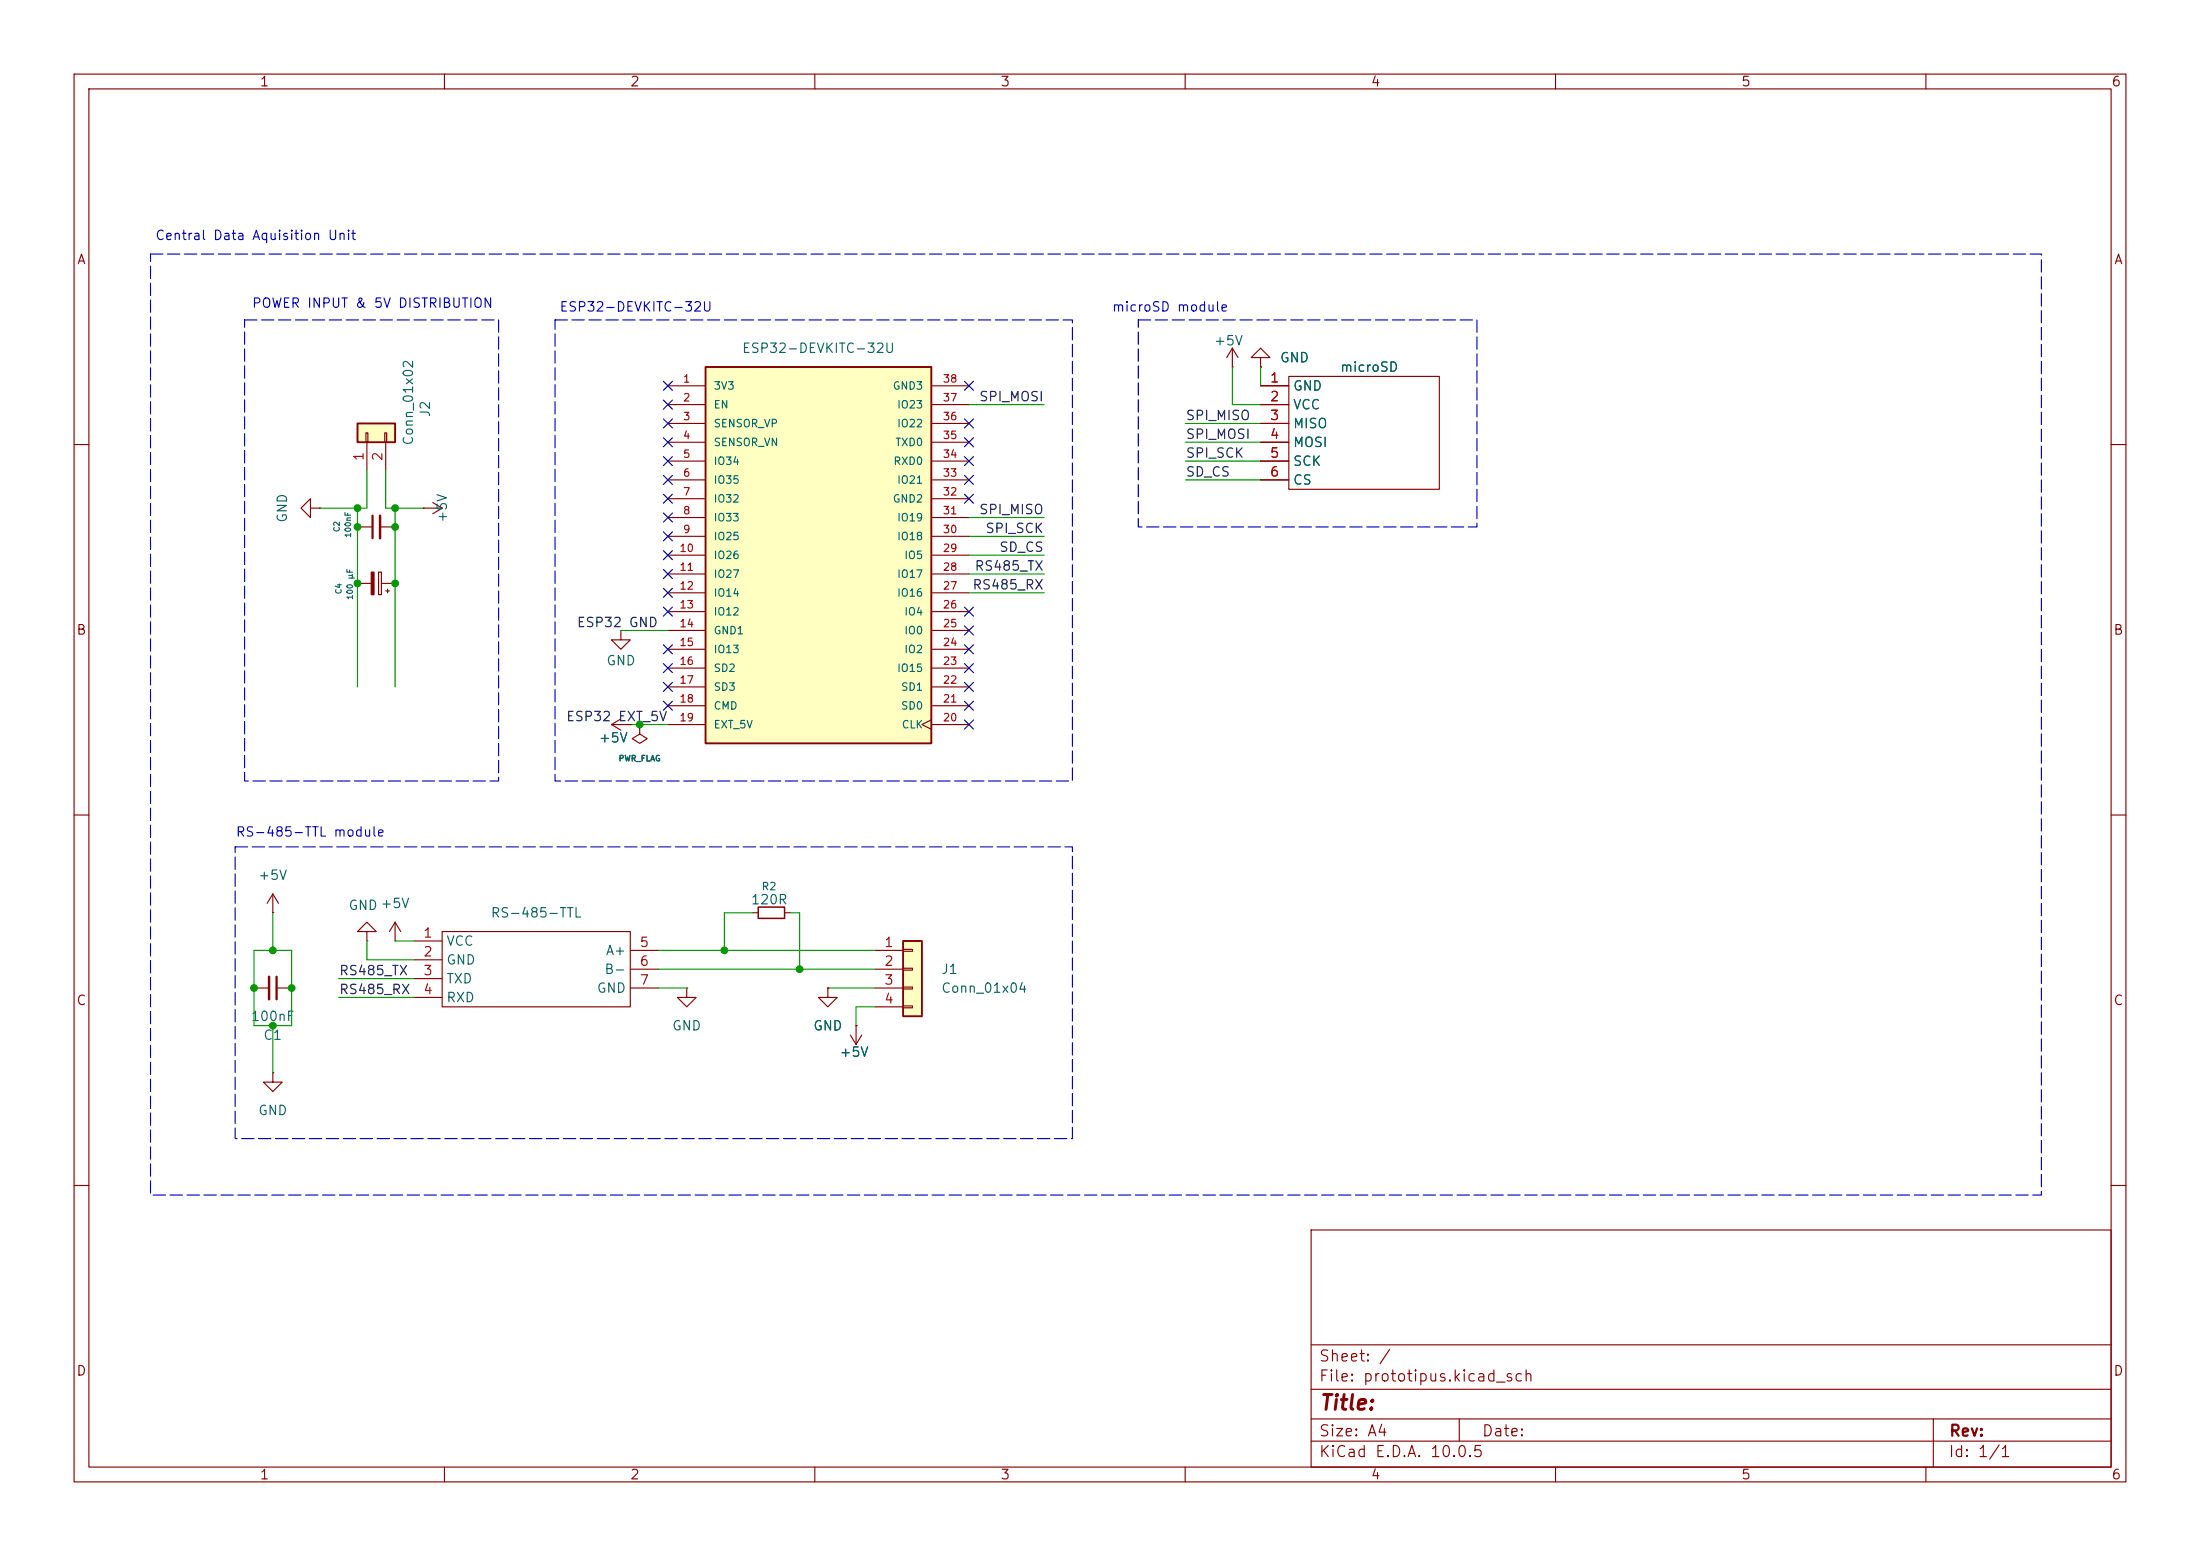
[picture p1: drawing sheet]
<svg xmlns="http://www.w3.org/2000/svg" width="297mm" height="210mm" viewBox="0 0 297 210" stroke-linecap="round" stroke-linejoin="round" font-family="sans-serif">
<g fill="none" stroke="#840000" stroke-width=".15">
<path d="M10 10h277v190h-277zM12 12h273v186h-273zM60 10v2M110 10v2M160 10v2M210 10v2M260 10v2M166.4 49.5h.1M166.4 47l-.8 1.3M166.4 47l.7 1.3M166.4 47v2.5M170.2 48.3h1.2l-1.2-1.3-1.3 1.3h1.3v1.2"/>
<path d="M170.2 49.5h.1M170.2 52.1h3.8M170.2 54.6h3.8M170.2 57.2h3.8M170.2 59.7h3.8M174 50.8h20.3v15.2h-20.3zM10 60h2M170.2 62.2h3.8M170.2 64.8h3.8M285 60h2M82.5 97.8l1.3 .8M82.5 97.8h2.6"/>
<path d="M83.8 97l-1.3 .8M85.1 97.8h.1M10 110h2M285 110h2M49.5 125.7h1.3l-1.3-1.2-1.2 1.2h1.2v1.3M49.5 127h.1M92.7 133.4v1.2h1.3l-1.3 1.3-1.3-1.3h1.3M92.7 133.4h.1M10 160h2M177 166h108v32h-108zM285 160h2M60 198v2"/>
<path d="M110 198v2M160 198v2M177 194.5h108M177 191.5h108M177 187.5h108M177 181.5h108M197 191.5v3M210 198v2M260 198v2M261 191.5v6.5"/>
</g>
<path d="M48.3 57.2h5v2.5h-5z" fill="#ffffc2"/>
<path d="M48.3 57.2h5v2.5h-5z" fill="none" stroke="#840000" stroke-width=".25"/>
<g fill="none" stroke="#840000" stroke-width=".15">
<path d="M49.4 58.4h.3v1.3h-.3zM49.5 59.7v3.8M51.9 58.4h.3v1.3h-.3zM52.1 59.7v3.8M34.3 133.4h2M37.3 133.4h2.1M53.3 127h.1M53.3 124.5l-.7 1.2M53.3 124.5l.8 1.2M53.3 124.5v2.5M111.8 133.4v1.2h1.2l-1.2 1.3-1.3-1.3h1.3M111.8 133.4h.1"/>
<path d="M36.8 144.8v1.3h1.3l-1.3 1.2-1.2-1.2h1.2M36.8 144.8h.1"/>
</g>
<path d="M37.3 131.8v3.1" fill="none" stroke="#840000" stroke-width=".3"/>
<path d="M36.3 131.8v3.1" fill="none" stroke="#840000" stroke-width=".33"/>
<path d="M95.2 49.5h30.5v50.8h-30.5z" fill="#ffffc2"/>
<path d="M95.2 49.5h30.5v50.8h-30.5z" fill="none" stroke="#840000" stroke-width=".25"/>
<g fill="none" stroke="#840000" stroke-width=".15">
<path d="M90.2 52.1h5M90.2 54.6h5M90.2 57.2h5M90.2 59.7h5M125.7 52.1h5.1M125.7 54.6h5.1M125.7 57.2h5.1M125.7 59.7h5.1M57.1 68.6h.1M57.1 68.6h2.6M58.4 67.8l1.3 .8M59.7 68.6l-1.3 .7"/>
<path d="M90.2 62.2h5M90.2 64.8h5M90.2 67.3h5M90.2 69.9h5M90.2 72.4h5M90.2 74.9h5M90.2 77.5h5M125.7 62.2h5.1M125.7 64.8h5.1M125.7 67.3h5.1M125.7 69.9h5.1M125.7 72.4h5.1"/>
<path d="M125.7 74.9h5.1M125.7 77.5h5.1M90.2 80h5M90.2 82.6h5M90.2 85.1h5M90.2 87.6h5M90.2 90.2h5M90.2 92.7h5M90.2 95.3h5M90.2 97.8h5M125.7 97.2l-1.2 .6 1.2 .6M125.7 80h5.1"/>
<path d="M125.7 82.6h5.1M125.7 85.1h5.1M125.7 87.6h5.1M125.7 90.2h5.1M125.7 92.7h5.1M125.7 95.3h5.1M125.7 97.8h5.1M114.8 139.7l.8 1.3M115.6 138.4h.1M115.6 138.4v2.6M116.3 139.7l-.7 1.3"/>
</g>
<path d="M121.9 127h2.6v10.2h-2.6z" fill="#ffffc2"/>
<path d="M121.9 127h2.6v10.2h-2.6z" fill="none" stroke="#840000" stroke-width=".25"/>
<g fill="none" stroke="#840000" stroke-width=".15">
<path d="M170.2 49.5h.1M170.2 52.1h3.8M170.2 54.6h3.8M170.2 57.2h3.8M170.2 59.7h3.8M41.9 68.6v1.3l-1.3-1.3 1.3-1.3v1.3h1.3M43.2 68.6h.1M48.3 78.7h1.8M48.3 71.1h2M51.1 77.2h.4v3.1h-.4zM51.3 71.1h2M51.5 78.7h1.8"/>
<path d="M52.1 79.8h.5M52.3 79.5v.5M170.2 62.2h3.8M170.2 64.8h3.8M83.8 85.1v1.3h1.3l-1.3 1.2-1.3-1.2h1.3M83.8 85.1h.1M85.1 97.8h.1M86.4 97.8v1.3l1 .6-1 .6-1.1-.6 1.1-.6M86.4 97.8h.1M36.8 123.2h.1M36.8 120.7l-.7 1.2M36.8 120.7l.8 1.2"/>
<path d="M36.8 120.7v2.5M55.9 127h3.8M55.9 129.5h3.8M55.9 132.1h3.8M55.9 134.6h3.8M59.7 125.7h25.4v10.2h-25.4zM85.1 128.3h3.8M85.1 130.8h3.8M85.1 133.4h3.8M101.6 123.2h.8M105.9 123.2h.8M111.8 133.4h.1"/>
<path d="M115.6 138.4h.1M118.1 128.3h3.8M118.1 130.8h3.8M118.1 133.4h3.8M118.1 135.9h3.8M121.9 128.1h1.3v.3h-1.3zM121.9 130.7h1.3v.2h-1.3zM121.9 133.2h1.3v.3h-1.3zM121.9 135.8h1.3v.2h-1.3z"/>
</g>
<path d="M50.1 77.2h.4v3.1h-.4z" fill="#840000" stroke="#840000" stroke-width=".15"/>
<path d="M50.3 69.6v3" fill="none" stroke="#840000" stroke-width=".3"/>
<path d="M51.3 69.6v3" fill="none" stroke="#840000" stroke-width=".33"/>
<path d="M102.4 122.4h3.5v1.6h-3.5z" fill="none" stroke="#840000" stroke-width=".2"/>
<g fill="none" stroke="#009600" stroke-width=".15">
<path d="M130.8 54.6h10.2M160 59.7h10.2M160 57.2h10.2M166.4 49.5v5.1h3.8M170.2 49.5v2.6M48.3 68.6v24.1M49.5 63.5v5.1h-6.3M52.1 63.5v5.1h5M53.3 68.6v24.1M130.8 72.4h10.2M130.8 77.5h10.2M130.8 69.9h10.2"/>
<path d="M130.8 74.9h10.2M160 64.8h10.2M160 62.2h10.2M83.8 85.1h6.4M85.1 97.8h5.1M130.8 80h10.2M34.3 128.3h5.1v10.1h-5.1zM36.8 123.2v5.1M36.8 138.4v6.4M45.7 134.6h10.2M45.7 132.1h10.2M49.5 127v2.5h6.4"/>
<path d="M53.3 127h2.6M88.9 133.4h3.8M88.9 128.3h29.2M88.9 130.8h29.2M101.6 123.2h-3.8v5.1M106.7 123.2h1.2v7.6M111.8 133.4h6.3M118.1 135.9h-2.5v2.5"/>
</g>
<g fill="none" stroke="#000084" stroke-width=".15">
<path d="M89.6 59.1l1.2 1.2M89.6 56.5l1.2 1.3M89.6 54l1.2 1.2M89.6 51.5l1.2 1.2M90.8 59.1l-1.2 1.2M90.8 56.5l-1.2 1.3M90.8 54l-1.2 1.2M90.8 51.5l-1.2 1.2M130.2 59.1l1.2 1.2M130.2 51.5l1.2 1.2M130.2 56.5l1.2 1.3M131.4 51.5l-1.2 1.2"/>
<path d="M131.4 59.1l-1.2 1.2M131.4 56.5l-1.2 1.3M89.6 79.4l1.2 1.2M89.6 76.9l1.2 1.2M89.6 71.8l1.2 1.2M89.6 69.2l1.2 1.3M89.6 74.3l1.2 1.2M89.6 66.7l1.2 1.2M89.6 64.2l1.2 1.2M89.6 61.6l1.2 1.2M90.8 79.4l-1.2 1.2M90.8 76.9l-1.2 1.2"/>
<path d="M90.8 71.8l-1.2 1.2M90.8 69.2l-1.2 1.3M90.8 74.3l-1.2 1.2M90.8 66.7l-1.2 1.2M90.8 64.2l-1.2 1.2M90.8 61.6l-1.2 1.2M130.2 66.7l1.2 1.2M130.2 61.6l1.2 1.2M130.2 64.2l1.2 1.2M131.4 66.7l-1.2 1.2M131.4 61.6l-1.2 1.2M131.4 64.2l-1.2 1.2"/>
<path d="M89.6 92.1l1.2 1.2M89.6 94.6l1.2 1.3M89.6 81.9l1.2 1.3M89.6 89.6l1.2 1.2M89.6 87l1.2 1.2M90.8 92.1l-1.2 1.2M90.8 94.6l-1.2 1.3M90.8 81.9l-1.2 1.3M90.8 89.6l-1.2 1.2M90.8 87l-1.2 1.2M130.2 81.9l1.2 1.3M130.2 92.1l1.2 1.2"/>
<path d="M130.2 97.2l1.2 1.2M130.2 89.6l1.2 1.2M130.2 87l1.2 1.2M130.2 84.5l1.2 1.2M130.2 94.6l1.2 1.3M131.4 81.9l-1.2 1.3M131.4 92.1l-1.2 1.2M131.4 97.2l-1.2 1.2M131.4 89.6l-1.2 1.2M131.4 87l-1.2 1.2M131.4 84.5l-1.2 1.2M131.4 94.6l-1.2 1.3"/>
</g>
<path d="M20.3 34.3h255.3v127h-255.3zM33 43.2h34.3v62.2h-34.3zM74.9 43.2h69.9v62.2h-69.9zM153.7 43.2h45.7v27.9h-45.7zM31.7 114.3h113.1v39.4h-113.1z" fill="none" stroke="#0000c2" stroke-width=".15" stroke-dasharray="1.7 .6"/>
<g fill="#009600" stroke="#009600" stroke-width=".14">
<circle cx="53.3" cy="68.6" r=".46"/>
<circle cx="48.3" cy="78.7" r=".46"/>
<circle cx="53.3" cy="78.7" r=".46"/>
<circle cx="53.3" cy="71.1" r=".46"/>
<circle cx="48.3" cy="71.1" r=".46"/>
<circle cx="48.3" cy="68.6" r=".46"/>
<circle cx="34.3" cy="133.4" r=".46"/>
<circle cx="36.8" cy="128.3" r=".46"/>
<circle cx="36.8" cy="138.4" r=".46"/>
<circle cx="39.4" cy="133.4" r=".46"/>
<circle cx="107.9" cy="130.8" r=".46"/>
<circle cx="97.8" cy="128.3" r=".46"/>
<circle cx="86.4" cy="97.8" r=".46"/>
</g>
<text font-size="2" fill="#840000" x="178" y="190.8">Title:</text>
<g font-size="1.5" fill="#840000">
<text x="178" y="184.1">Sheet: /</text>
<text x="178" y="186.8">File: prototipus.kicad_sch</text>
<text x="178" y="197">KiCad E.D.A. 10.0.5</text>
<text x="178" y="194.2">Size: A4</text>
<text x="200" y="194.2">Date:</text>
<text x="263" y="197">Id: 1/1</text>
<text x="263" y="194.2">Rev:</text>
</g>
<g font-size="1.3" fill="#840000">
<text x="35" y="12">1</text>
<text x="85" y="12">2</text>
<text x="135" y="12">3</text>
<text x="185" y="12">4</text>
<text x="235" y="12">5</text>
<text x="285" y="12">6</text>
<text x="10.3" y="36">A</text>
<text x="285.3" y="36">A</text>
<text x="10.2" y="86">B</text>
<text x="285.2" y="86">B</text>
<text x="10.2" y="136">C</text>
<text x="285.2" y="136">C</text>
<text x="10.2" y="186">D</text>
<text x="285.2" y="186">D</text>
<text x="35" y="200">1</text>
<text x="85" y="200">2</text>
<text x="135" y="200">3</text>
<text x="185" y="200">4</text>
<text x="235" y="200">5</text>
<text x="285" y="200">6</text>
</g>
<g font-size="1.3" fill="#0000c2">
<text x="20.9" y="32.7">Central Data Aquisition Unit</text>
<text x="33.9" y="41.9">POWER INPUT &amp; 5V DISTRIBUTION</text>
<text x="75.4" y="42.4">ESP32-DEVKITC-32U</text>
<text x="150" y="42.4">microSD module</text>
<text x="31.7" y="113.2">RS-485-TTL module</text>
</g>
<g font-size="1.3" fill="#006464">
<text x="100.1" y="48">ESP32-DEVKITC-32U</text>
<text x="163.8" y="46.9">+5V</text>
<text x="172.7" y="49.2">GND</text>
<text x="174.5" y="53">GND</text>
<text x="180.8" y="50.5">microSD</text>
<text x="58.4" y="56.4" transform="rotate(-90 58.4 56.4)">J2</text>
<text x="174.5" y="55.6">VCC</text>
<text x="174.5" y="58.1">MISO</text>
<text x="56.1" y="60.2" transform="rotate(-90 56.1 60.2)">Conn_01x02</text>
<text x="174.5" y="60.7">MOSI</text>
<text x="174.5" y="63.2">SCK</text>
<text x="174.5" y="65.7">CS</text>
<text x="39.1" y="70.6" transform="rotate(-90 39.1 70.6)">GND</text>
<text x="60.7" y="70.6" transform="rotate(-90 60.7 70.6)">+5V</text>
<text x="81.8" y="90.1">GND</text>
<text x="80.7" y="100.5">+5V</text>
<text x="34.8" y="119.1">+5V</text>
<text x="47" y="123.1">GND +5V</text>
<text x="66.2" y="124.2">RS-485-TTL</text>
<text x="101.3" y="122.4">120R</text>
<text x="60.2" y="128">VCC</text>
<text x="60.2" y="130.5">GND</text>
<text x="81.5" y="131.8">B-</text>
<text x="81.7" y="129.2">A+</text>
<text x="127" y="131.8">J1</text>
<text x="60.2" y="133">TXD</text>
<text x="60.2" y="135.6">RXD</text>
<text x="80.5" y="134.3">GND</text>
<text x="127" y="134.3">Conn_01x04</text>
<text x="33.8" y="138.1">100nF</text>
<text x="35.5" y="140.7">C1</text>
<text x="90.6" y="139.4">GND</text>
<text x="109.7" y="139.4">GND</text>
<text x="113.3" y="142.9">+5V</text>
<text x="34.8" y="150.8">GND</text>
</g>
<g font-size="1.3" fill="#a90000">
<text x="171.4" y="51.9">1</text>
<text x="171.4" y="54.5">2</text>
<text x="171.4" y="57">3</text>
<text x="171.4" y="59.6">4</text>
<text x="49.4" y="62.3" transform="rotate(-90 49.4 62.3)">1</text>
<text x="51.9" y="62.3" transform="rotate(-90 51.9 62.3)">2</text>
<text x="171.4" y="62.1">5</text>
<text x="171.4" y="64.6">6</text>
<text x="57.1" y="126.9">1</text>
<text x="57.1" y="129.4">2</text>
<text x="57.1" y="131.9">3</text>
<text x="86.3" y="128.1">5</text>
<text x="86.3" y="130.7">6</text>
<text x="119.3" y="128.1">1</text>
<text x="119.3" y="130.7">2</text>
<text x="57.1" y="134.5">4</text>
<text x="86.3" y="133.2">7</text>
<text x="119.3" y="133.2">3</text>
<text x="119.3" y="135.8">4</text>
</g>
<g font-size="1.3" fill="#0f0f0f">
<text x="132.1" y="54.5">SPI_MOSI</text>
<text x="160" y="59.6">SPI_MOSI</text>
<text x="160" y="57">SPI_MISO</text>
<text x="160" y="62.1">SPI_SCK</text>
<text x="160" y="64.6">SD_CS</text>
<text x="132.1" y="69.7">SPI_MISO</text>
<text x="131.5" y="77.3">RS485_TX</text>
<text x="132.9" y="72.3">SPI_SCK</text>
<text x="134.8" y="74.8">SD_CS</text>
<text x="131.2" y="79.9">RS485_RX</text>
<text x="77.8" y="85">ESP32 GND</text>
<text x="76.3" y="97.7">ESP32 EXT_5V</text>
<text x="45.7" y="132">RS485_TX</text>
<text x="45.7" y="134.5">RS485_RX</text>
</g>
<g font-size="1" fill="#a90000">
<text x="92.1" y="51.9">1</text>
<text x="127.2" y="51.9">38</text>
<text x="92.1" y="54.4">2</text>
<text x="92.1" y="57">3</text>
<text x="92.1" y="59.5">4</text>
<text x="127.2" y="59.5">35</text>
<text x="127.2" y="57">36</text>
<text x="127.2" y="54.4">37</text>
<text x="92.1" y="62">5</text>
<text x="92.1" y="64.6">6</text>
<text x="127.2" y="64.6">33</text>
<text x="127.2" y="62">34</text>
<text x="92.1" y="67.1">7</text>
<text x="92.1" y="69.7">8</text>
<text x="127.2" y="69.7">31</text>
<text x="127.2" y="67.1">32</text>
<text x="91.6" y="74.7">10</text>
<text x="91.6" y="77.3">11</text>
<text x="92.1" y="72.2">9</text>
<text x="127.2" y="77.3">28</text>
<text x="127.2" y="74.7">29</text>
<text x="127.2" y="72.2">30</text>
<text x="91.6" y="79.8">12</text>
<text x="91.6" y="82.4">13</text>
<text x="127.2" y="82.4">26</text>
<text x="127.2" y="79.8">27</text>
<text x="91.6" y="84.9">14</text>
<text x="91.6" y="87.4">15</text>
<text x="91.6" y="90">16</text>
<text x="127.2" y="90">23</text>
<text x="127.2" y="87.4">24</text>
<text x="127.2" y="84.9">25</text>
<text x="91.6" y="92.5">17</text>
<text x="91.6" y="95.1">18</text>
<text x="127.2" y="95.1">21</text>
<text x="127.2" y="92.5">22</text>
<text x="91.6" y="97.6">19</text>
<text x="127.2" y="97.6">20</text>
</g>
<g font-size="1" fill="#006464">
<text x="96.3" y="52.8">3V3</text>
<text x="120.4" y="52.8">GND3</text>
<text x="96.3" y="55.4">EN</text>
<text x="96.3" y="57.9">SENSOR_VP</text>
<text x="121" y="57.9">IO22</text>
<text x="121" y="55.4">IO23</text>
<text x="96.3" y="60.5">SENSOR_VN</text>
<text x="96.3" y="63">IO34</text>
<text x="96.3" y="65.5">IO35</text>
<text x="120.5" y="63">RXD0</text>
<text x="120.8" y="60.5">TXD0</text>
<text x="121" y="65.5">IO21</text>
<text x="96.3" y="68.1">IO32</text>
<text x="96.3" y="70.6">IO33</text>
<text x="120.4" y="68.1">GND2</text>
<text x="121" y="70.6">IO19</text>
<text x="96.3" y="73.2">IO25</text>
<text x="96.3" y="75.7">IO26</text>
<text x="121" y="73.2">IO18</text>
<text x="122" y="75.7">IO5</text>
<text x="96.3" y="78.2">IO27</text>
<text x="96.3" y="80.8">IO14</text>
<text x="96.3" y="83.3">IO12</text>
<text x="121" y="80.8">IO16</text>
<text x="121" y="78.2">IO17</text>
<text x="122" y="83.3">IO4</text>
<text x="96.3" y="85.9">GND1</text>
<text x="96.3" y="88.4">IO13</text>
<text x="122" y="88.4">IO2</text>
<text x="122" y="85.9">IO0</text>
<text x="96.3" y="90.9">SD2</text>
<text x="96.3" y="93.5">SD3</text>
<text x="121" y="90.9">IO15</text>
<text x="121.6" y="93.5">SD1</text>
<text x="96.3" y="96">CMD</text>
<text x="96.3" y="98.6">EXT_5V</text>
<text x="121.6" y="96">SD0</text>
<text x="121.7" y="98.6">CLK</text>
<text x="102.7" y="120.4">R2</text>
</g>
<g font-size=".8" fill="#006464">
<text x="46" y="71.9" transform="rotate(-90 46 71.9)">C2</text>
<text x="47.6" y="72.7" transform="rotate(-90 47.6 72.7)">100nF</text>
<text x="46.3" y="80.3" transform="rotate(-90 46.3 80.3)">C4</text>
<text x="47.8" y="81" transform="rotate(-90 47.8 81)">100 µF</text>
<text x="83.5" y="102.9">PWR_FLAG</text>
</g>
</svg>
